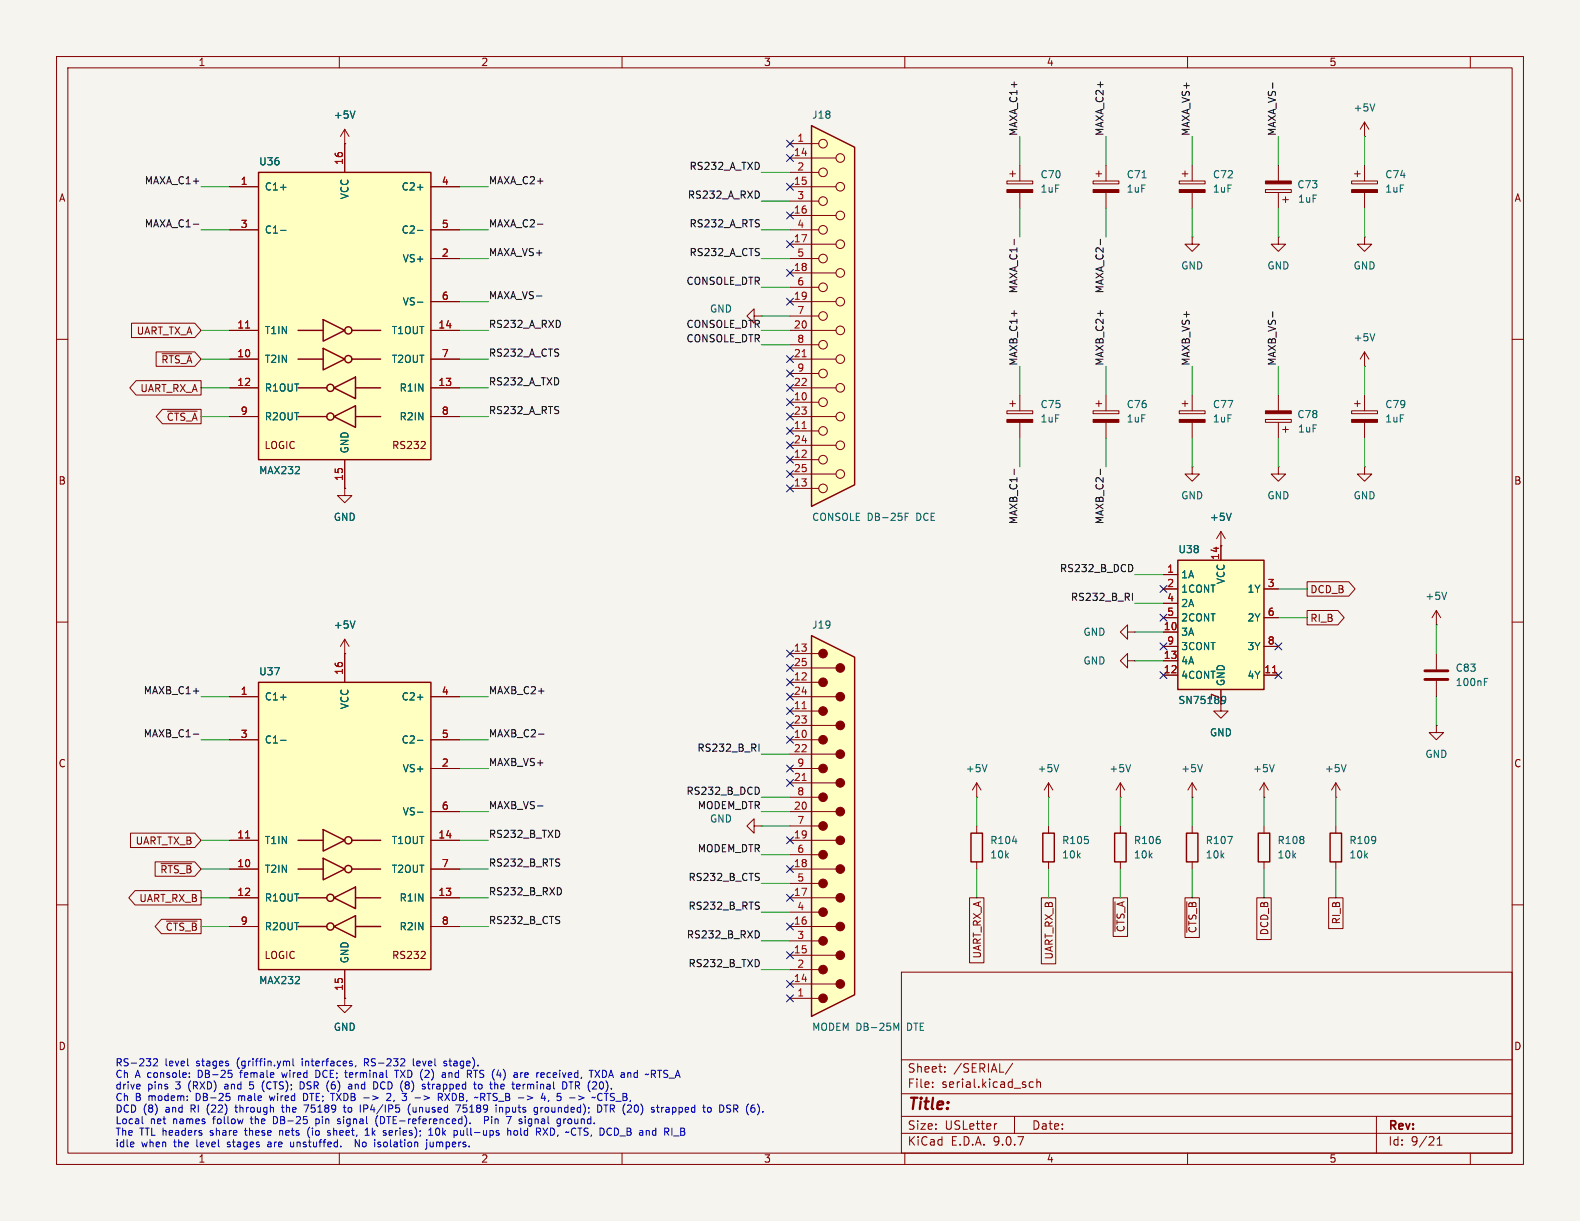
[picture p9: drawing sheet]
<svg xmlns="http://www.w3.org/2000/svg" width="279mm" height="216mm" viewBox="0 0 279 216" stroke-linecap="round" stroke-linejoin="round" font-family="sans-serif">
<path d="M0 0h279.4v215.9h-279.4z" fill="#f5f4ef" stroke="#f5f4ef" stroke-width=".18"/>
<g fill="none" stroke="#840000" stroke-width=".18">
<path d="M10 10h259.4v195.9h-259.4zM12 12h255.4v191.9h-255.4zM60 10v2M110 10v2M160 10v2M210 10v2M260 10v2M61 25.4h.1M61 22.9l-.8 1.2M61 22.9l.7 1.2M61 22.9v2.5M133.3 55.9v-1.3l-1.2 1.3 1.2 1.3v-1.3h1.3"/>
<path d="M134.6 55.9h.1M10 60h2M267.4 60h2M215.9 96.5h.1M215.9 94l-.8 1.3M215.9 94l.8 1.3M215.9 94v2.5M10 110h2M254 110.5h.1M254 108l-.8 1.2M254 108l.8 1.2M254 108v2.5"/>
<path d="M254 115.6v2.8M267.4 110h2M210.8 138.4v2.6M210.8 138.4l-.7 1.3M210.8 138.4l.8 1.3M215.9 124.5v1.2h1.3l-1.3 1.3-1.3-1.3h1.3M223.5 138.4l-.7 1.3M223.5 138.4l.8 1.3M223.5 138.4v2.6M236.2 138.4l-.7 1.3M236.2 138.4l.8 1.3M236.2 138.4v2.6"/>
<path d="M254 128.3v1.2h1.3l-1.3 1.3-1.3-1.3h1.3M254 128.3h.1M254 120.4v2.8M210.8 141h.1M210.8 146.1v1.2M210.8 152.4v1.3M223.5 141h.1M236.2 141h.1M10 160h2M159.4 171.9h108v32h-108zM267.4 160h2M159.4 197.4h108"/>
<path d="M159.4 193.4h108M159.4 187.4h108M164.9 192.1v.2M164.9 191.4v.1M167.1 189.4v.2M167.1 188.7v.1M176.3 198.7l-.3 .1M179.1 188l-1.3 1.9M179.4 197.4v3M182.7 191.4l-.4-.1-.3 .3v.4l.1 .2h.6M183.4 191.4l.2-.1 .3 .1 .1 .9M183.4 190.8v1.5"/>
<path d="M243.4 197.4v6.5M60 203.9v2M110 203.9v2M159.4 200.4h108M160 203.9v2M210 203.9v2M254.1 202.5h.9M254.1 201.4l.5-.4v1.5M260 203.9v2"/>
</g>
<path d="M62.8 19.6l-.4 1.3M217.7 90.7l-.4 1.3M255.8 104.7l-.4 1.3M262.5 120h.6M212.6 135.2l-.4 1.3M225.3 135.2l-.4 1.3M238 135.2l-.4 1.3M262.5 120.6h.4M217.1 147.9h.8l-.5 1.3" fill="none" stroke="#006464" stroke-width=".18"/>
<path d="M252 118.6h4M252 120.1h4" fill="none" stroke="#840000" stroke-width=".51"/>
<path d="M209.8 147.3h2v5.1h-2z" fill="none" stroke="#840000" stroke-width=".25"/>
<path d="M208.3 99.1h15.2v22.8h-15.2z" fill="#ffffc2"/>
<path d="M208.3 99.1h15.2v22.8h-15.2zM171.7 147.3h2v5.1h-2zM184.4 147.3h2v5.1h-2zM197.1 147.3h2v5.1h-2z" fill="none" stroke="#840000" stroke-width=".25"/>
<g fill="none" stroke="#840000" stroke-width=".18">
<path d="M208.5 32h4.6v.5h-4.6zM209 30.7h1.1M209.5 30.2v1M210.8 29.2v2.8M210.8 34v2.8M223.8 33.5h4.5v.5h-4.5zM226.1 29.2v2.8M226.1 34v2.8M226.8 35.3h1M227.3 34.8v1M239 32h4.6v.5h-4.6zM239.5 30.7h1"/>
<path d="M240 30.2v1M241.3 24.1h.1M241.3 21.6v2.5M241.3 29.2v2.8M241.3 34v2.8M241.3 21.6l-.8 1.3M241.3 21.6l.8 1.3M210.8 41.9v1.3h1.3l-1.3 1.3-1.3-1.3h1.3M210.8 41.9h.1M226.1 41.9v1.3h1.2l-1.2 1.3-1.3-1.3h1.3M226.1 41.9h.1M241.3 41.9v1.3h1.3l-1.3 1.3-1.3-1.3h1.3"/>
<path d="M241.3 41.9h.1M208.5 72.6h4.6v.6h-4.6zM209 71.4h1.1M209.5 70.9v1M210.8 69.9v2.7M210.8 74.7v2.8M223.8 74.2h4.5v.5h-4.5zM226.1 69.9v2.7M226.1 74.7v2.8M226.8 75.9h1M227.3 75.4v1.1M239 72.6h4.6v.6h-4.6z"/>
<path d="M239.5 71.4h1M240 70.9v1M241.3 64.8h.1M241.3 62.2v2.6M241.3 69.9v2.7M241.3 74.7v2.8M241.3 62.2l-.8 1.3M241.3 62.2l.8 1.3M210.8 82.6v1.2h1.3l-1.3 1.3-1.3-1.3h1.3M210.8 82.6h.1M215.9 96.5v2.6M226.1 82.6v1.2h1.2l-1.2 1.3-1.3-1.3h1.3"/>
<path d="M226.1 82.6h.1M241.3 82.6v1.2h1.3l-1.3 1.3-1.3-1.3h1.3M241.3 82.6h.1M205.7 101.6h2.6M205.7 104.1h2.6M205.7 106.7h2.6M205.7 109.2h2.6M205.7 111.8h2.6M205.7 114.3h2.6M205.7 116.8h2.6M205.7 119.4h2.6M223.5 104.1h2.6"/>
<path d="M223.5 109.2h2.6M223.5 114.3h2.6M223.5 119.4h2.6M172.7 138.4l-.7 1.3M172.7 138.4l.8 1.3M172.7 138.4v2.6M185.4 138.4l-.7 1.3M185.4 138.4l.8 1.3M185.4 138.4v2.6M198.1 138.4l-.7 1.3M198.1 138.4l.8 1.3M198.1 138.4v2.6"/>
<path d="M215.9 121.9v2.6M172.7 141h.1M172.7 146.1v1.2M172.7 152.4v1.3M185.4 141h.1M185.4 146.1v1.2M185.4 152.4v1.3M198.1 141h.1M198.1 146.1v1.2M198.1 152.4v1.3"/>
</g>
<path d="M225 119h.8" fill="none" stroke="#a90000" stroke-width=".18"/>
<path d="M243.1 18.4l-.4 1.2M243.1 59l-.4 1.3M174.5 135.2l-.4 1.3M187.2 135.2l-.4 1.3M199.9 135.2l-.4 1.3M216.3 123.1l.4 .2a.84 .84 0 0 1-.3 1.1h-.3M216.7 123.7l-.2 .2h-.2M179 148.7h.8" fill="none" stroke="#006464" stroke-width=".18"/>
<g fill="#840000" stroke="#840000" stroke-width=".18">
<path d="M208.5 33.5h4.6v.5h-4.6z"/>
<path d="M239 33.5h4.6v.5h-4.6z"/>
<path d="M223.8 32h4.5v.5h-4.5z"/>
<path d="M208.5 74.2h4.6v.5h-4.6z"/>
<path d="M239 74.2h4.6v.5h-4.6z"/>
<path d="M223.8 72.6h4.5v.6h-4.5z"/>
</g>
<path d="M143.5 112.4l7.6 3.8v59.7l-7.6 3.8z" fill="#ffffc2"/>
<g fill="none" stroke="#840000" stroke-width=".18">
<path d="M61 115.6h.1M61 113l-.8 1.3M61 113l.7 1.3M61 113v2.6M139.7 115.6h5.1M139.7 118.1h8.1M199.4 111.8v-1.3l-1.3 1.3 1.3 1.2v-1.2h1.3M199.4 116.8v-1.2l-1.3 1.2 1.3 1.3v-1.3h1.3M200.7 111.8h.1M200.7 116.8h.1M139.7 120.7h5.1M139.7 123.2h8.1"/>
<path d="M139.7 125.7h5.1M139.7 128.3h8.1M139.7 130.8h5.1M139.7 133.4h8.1M139.7 135.9h5.1M139.7 138.4h8.1M133.3 146.1v-1.3l-1.2 1.3 1.2 1.2v-1.2h1.3M134.6 146.1h.1M139.7 141h5.1M139.7 143.5h8.1M139.7 146.1h5.1M139.7 148.6h8.1"/>
<path d="M139.7 151.1h5.1M139.7 153.7h8.1M139.7 156.2h5.1M139.7 158.8h8.1M61 176.5v1.3h1.2l-1.2 1.3-1.3-1.3h1.3M61 176.5h.1M139.7 161.3h5.1M139.7 163.8h8.1M139.7 166.4h5.1M139.7 168.9h8.1M139.7 171.5h5.1M139.7 174h8.1"/>
<path d="M139.7 176.5h5.1"/>
</g>
<path d="M143.5 112.4l7.6 3.8v59.7l-7.6 3.8z" fill="none" stroke="#840000" stroke-width=".25"/>
<g fill="#840000" stroke="#840000" stroke-width=".18">
<circle cx="145.5" cy="115.6" r=".76"/>
<circle cx="145.5" cy="120.6" r=".76"/>
<circle cx="145.5" cy="125.7" r=".76"/>
<circle cx="145.5" cy="130.8" r=".76"/>
<circle cx="145.5" cy="135.9" r=".76"/>
<circle cx="145.5" cy="141" r=".76"/>
<circle cx="145.5" cy="146" r=".76"/>
<circle cx="145.5" cy="151.1" r=".76"/>
<circle cx="145.5" cy="156.2" r=".76"/>
<circle cx="145.5" cy="161.3" r=".76"/>
<circle cx="145.5" cy="166.4" r=".76"/>
<circle cx="145.5" cy="171.4" r=".76"/>
<circle cx="145.5" cy="176.5" r=".76"/>
<circle cx="148.6" cy="118.1" r=".76"/>
<circle cx="148.6" cy="123.2" r=".76"/>
<circle cx="148.6" cy="128.3" r=".76"/>
<circle cx="148.6" cy="133.3" r=".76"/>
<circle cx="148.6" cy="138.4" r=".76"/>
<circle cx="148.6" cy="143.5" r=".76"/>
<circle cx="148.6" cy="148.6" r=".76"/>
<circle cx="148.6" cy="153.7" r=".76"/>
<circle cx="148.6" cy="158.7" r=".76"/>
<circle cx="148.6" cy="163.8" r=".76"/>
<circle cx="148.6" cy="168.9" r=".76"/>
<circle cx="148.6" cy="174" r=".76"/>
</g>
<path d="M141.8 125.3h.8M141.8 138h.8" fill="none" stroke="#a90000" stroke-width=".18"/>
<path d="M62.8 109.8l-.4 1.3M158.1 180.9l.4 .9 .4-.9v1.3" fill="none" stroke="#006464" stroke-width=".18"/>
<path d="M45.7 120.7h30.5v50.8h-30.5z" fill="#ffffc2"/>
<g fill="none" stroke="#840000" stroke-width=".25">
<path d="M45.7 120.7h30.5v50.8h-30.5zM52.7 148.6h4.4M52.7 153.7h4.4M52.7 158.8h5.1M57.1 146.7l3.9 1.9-3.9 1.9zM57.1 151.8l3.9 1.9-3.9 1.9zM59.1 158.8l3.8-2v3.9zM62.2 148.6h5.1M62.2 153.7h5.1M62.9 158.8h4.4M222.5 147.3h2v5.1h-2zM235.2 147.3h2v5.1h-2z"/>
<path d="M52.7 163.8h5.1M59.1 163.8l3.8-1.9v3.8zM62.9 163.8h4.4"/>
<circle cx="58.4" cy="158.7" r=".63"/>
<circle cx="61.6" cy="148.6" r=".63"/>
<circle cx="61.6" cy="153.7" r=".63"/>
<circle cx="58.4" cy="163.8" r=".63"/>
</g>
<g fill="none" stroke="#840000" stroke-width=".18">
<path d="M178.1 32h4.5v.5h-4.5zM178.6 30.7h1M179.1 30.2v1M180.3 29.2v2.8M180.3 34v2.8M193.3 32h4.6v.5h-4.6zM193.8 30.7h1M194.3 30.2v1M195.6 29.2v2.8M195.6 34v2.8M178.1 72.6h4.5v.6h-4.5zM178.6 71.4h1"/>
<path d="M179.1 70.9v1M180.3 69.9v2.7M180.3 74.7v2.8M193.3 72.6h4.6v.6h-4.6zM193.8 71.4h1M194.3 70.9v1M195.6 69.9v2.7M195.6 74.7v2.8M61 115.6v5.1M40.6 123.2h5.1M40.6 130.8h5.1M76.2 123.2h5.1"/>
<path d="M76.2 130.8h5.1M76.2 135.9h5.1M40.6 148.6h5.1M40.6 153.7h5.1M40.6 158.8h5.1M76.2 148.6h5.1M76.2 153.7h5.1M76.2 158.8h5.1M76.2 143.5h5.1M223.5 146.1v1.2M223.5 152.4v1.3M236.2 146.1v1.2"/>
<path d="M236.2 152.4v1.3M40.6 163.8h5.1M61 171.5v5M74.4 169.5h.8M75.1 168.3v.5M76.2 163.8h5.1"/>
</g>
<path d="M202 31.4h.7M49.6 123.3h1M49.6 130.9h1M73.8 123.3h1M73.8 130.9h1M73.8 143.6h1" fill="none" stroke="#006464" stroke-width=".18"/>
<path d="M43.4 148.2h.7" fill="none" stroke="#a90000" stroke-width=".18"/>
<g fill="#840000" stroke="#840000" stroke-width=".18">
<path d="M193.3 33.5h4.6v.5h-4.6z"/>
<path d="M178.1 33.5h4.5v.5h-4.5z"/>
<path d="M193.3 74.2h4.6v.5h-4.6z"/>
<path d="M178.1 74.2h4.5v.5h-4.5z"/>
</g>
<path d="M143.5 22.2l7.6 3.8v59.7l-7.6 3.8z" fill="#ffffc2"/>
<path d="M143.5 22.2l7.6 3.8v59.7l-7.6 3.8z" fill="none" stroke="#840000" stroke-width=".25"/>
<g fill="none" stroke="#840000" stroke-width=".18">
<path d="M139.7 25.4h5.1M139.7 27.9h8.1M139.7 30.5h5.1M139.7 33h8.1M139.7 35.6h5.1M139.7 38.1h8.1M139.7 40.6h5.1M139.7 43.2h8.1M139.7 45.7h5.1M139.7 48.3h8.1M139.7 50.8h5.1M139.7 53.3h8.1"/>
<path d="M139.7 55.9h5.1M139.7 58.4h8.1M139.7 61h5.1M139.7 63.5h8.1M139.7 66h5.1M139.7 68.6h8.1M139.7 71.1h5.1M139.7 73.7h8.1M139.7 76.2h5.1M139.7 78.7h8.1M61 86.4v1.2h1.2l-1.2 1.3-1.3-1.3h1.3M61 86.4h.1"/>
<path d="M139.7 81.3h5.1M139.7 83.8h8.1M139.7 86.4h5.1"/>
<circle cx="145.5" cy="30.5" r=".76"/>
<circle cx="145.5" cy="25.4" r=".76"/>
<circle cx="145.5" cy="35.6" r=".76"/>
<circle cx="148.6" cy="27.9" r=".76"/>
<circle cx="148.6" cy="33" r=".76"/>
<circle cx="148.6" cy="38.1" r=".76"/>
<circle cx="145.5" cy="45.7" r=".76"/>
<circle cx="145.5" cy="50.8" r=".76"/>
<circle cx="145.5" cy="55.9" r=".76"/>
<circle cx="145.5" cy="40.6" r=".76"/>
<circle cx="148.6" cy="48.3" r=".76"/>
<circle cx="148.6" cy="53.3" r=".76"/>
<circle cx="148.6" cy="58.4" r=".76"/>
<circle cx="148.6" cy="43.2" r=".76"/>
<circle cx="145.5" cy="71.1" r=".76"/>
<circle cx="145.5" cy="76.2" r=".76"/>
<circle cx="145.5" cy="61" r=".76"/>
<circle cx="145.5" cy="66" r=".76"/>
<circle cx="148.6" cy="73.7" r=".76"/>
<circle cx="148.6" cy="78.7" r=".76"/>
<circle cx="148.6" cy="63.5" r=".76"/>
<circle cx="148.6" cy="68.6" r=".76"/>
<circle cx="145.5" cy="86.4" r=".76"/>
<circle cx="145.5" cy="81.3" r=".76"/>
<circle cx="148.6" cy="83.8" r=".76"/>
</g>
<path d="M141.8 63.1h.8M141.8 75.8h.8" fill="none" stroke="#a90000" stroke-width=".18"/>
<path d="M160.1 91.4h.4M160.7 90.7h-.6v1.3" fill="none" stroke="#006464" stroke-width=".18"/>
<path d="M45.7 30.5h30.5v50.8h-30.5z" fill="#ffffc2"/>
<g fill="none" stroke="#840000" stroke-width=".25">
<path d="M45.7 30.5h30.5v50.8h-30.5zM52.7 58.4h4.4M57.1 56.5l3.9 1.9-3.9 1.9zM62.2 58.4h5.1M52.7 63.5h4.4M52.7 68.6h5.1M52.7 73.7h5.1M57.1 61.6l3.9 1.9-3.9 1.9zM59.1 68.6l3.8-1.9v3.8zM59.1 73.7l3.8-1.9v3.8zM62.2 63.5h5.1M62.9 68.6h4.4"/>
<path d="M62.9 73.7h4.4"/>
<circle cx="61.6" cy="58.4" r=".63"/>
<circle cx="58.4" cy="68.6" r=".63"/>
<circle cx="58.4" cy="73.7" r=".63"/>
<circle cx="61.6" cy="63.5" r=".63"/>
</g>
<g fill="none" stroke="#840000" stroke-width=".18">
<path d="M40.6 33h5.1M61 25.4h.1M61 25.4v5.1M76.2 33h5.1M23.3 57.1h11.1l1.2 1.3-1.2 1.3h-11.1zM40.6 40.6h5.1M40.6 58.4h5.1M76.2 40.6h5.1M76.2 58.4h5.1M76.2 45.7h5.1M76.2 53.3h5.1M24.1 67.3h11.5v2.6h-11.5l-1.1-1.3z"/>
<path d="M27.6 62.2h6.8l1.2 1.3-1.2 1.3h-6.8zM28.7 62.5h5.2M28.7 72.4h6.9v2.5h-6.9l-1.1-1.2zM29.6 72.7h5.3M40.6 63.5h5.1M40.6 68.6h5.1M40.6 73.7h5.1M74.4 79.3h.8M75.1 78.2v.4M76.2 63.5h5.1M76.2 68.6h5.1M76.2 73.7h5.1"/>
<path d="M61 86.4h.1M61 81.3v5.1M215.9 96.5h.1M215.9 96.5v2.6M61 115.6h.1M61 115.6v5.1M205.7 101.6h2.6M205.7 104.1h2.6M205.7 106.7h2.6M205.7 109.2h2.6M205.7 111.8h2.6M205.7 114.3h2.6"/>
<path d="M205.7 116.8h2.6M205.7 119.4h2.6M223.5 104.1h2.6M223.5 109.2h2.6M223.5 114.3h2.6M223.5 119.4h2.6M231.1 107.9h5.5l1.1 1.3-1.1 1.3h-5.5zM231.1 102.9h7.4l1.1 1.2-1.1 1.3h-7.4zM40.6 123.2h5.1M40.6 130.8h5.1M76.2 123.2h5.1M76.2 130.8h5.1"/>
<path d="M76.2 135.9h5.1M215.9 121.9v2.6M23.1 147.3h11.3l1.2 1.3-1.2 1.3h-11.3zM23.9 157.5h11.7v2.5h-11.7l-1.1-1.2zM27.4 152.4h7l1.2 1.3-1.2 1.2h-7zM28.5 152.7h5.4M40.6 148.6h5.1M40.6 153.7h5.1M40.6 158.8h5.1M76.2 148.6h5.1M76.2 153.7h5.1M76.2 158.8h5.1"/>
<path d="M76.2 143.5h5.1M171.4 158.8h2.6v11.4h-2.6zM184.1 158.8h2.6v11.6h-2.6zM196.8 158.8h2.6v6.8h-2.6zM197.2 159.5v5.2M209.5 158.8h2.6v7h-2.6zM209.9 159.5v5.4M222.2 158.8h2.6v7.3h-2.6zM234.9 158.8h2.6v5.4h-2.6zM28.5 162.6h7.1v2.5h-7.1l-1.1-1.3zM29.4 162.9h5.5M40.6 163.8h5.1"/>
<path d="M61 176.5h.1M61 171.5v5M76.2 163.8h5.1"/>
</g>
<g fill="none" stroke="#006464" stroke-width=".18">
<path d="M62.8 19.6l-.4 1.3M49.6 33.1h1M73.8 33.1h1M49.6 40.7h1M73.8 40.7h1M73.8 53.4h1M217.7 90.7l-.4 1.3M62.8 109.8l-.4 1.3M49.6 123.3h1M49.6 130.9h1M73.8 123.3h1M73.8 130.9h1"/>
<path d="M216.3 123.1l.4 .2a.84 .84 0 0 1-.3 1.1h-.3M216.7 123.7l-.2 .2h-.2M73.8 143.6h1"/>
</g>
<path d="M43.4 58h.7M225 119h.8M43.4 148.2h.7" fill="none" stroke="#a90000" stroke-width=".18"/>
<g fill="none" stroke="#0f0f0f" stroke-width=".18">
<path d="M34.2 39.6h1M95 39.6h1M179.3 42.3v1M194.6 42.3v1M225.1 55.1v1M179.3 83v.9M194.6 83v.9M200.2 100l.1 .4-.1 .5M200.3 104.9v1.3M34.2 129.8h1M95.2 129.8h1M134.2 139.4l.1 .3-.1 .6"/>
<path d="M134.2 131.6v1.2M95 142.5h1M99.2 157.1l.1 .4-.1 .6M134.2 164.8l.1 .3-.1 .6"/>
</g>
<g fill="none" stroke="#009600" stroke-width=".18">
<path d="M35.6 33h5M81.3 33h5.1M134.6 30.5h5.1M134.6 35.6h5.1M180.3 24.1v5.1M180.3 36.8v5.1M195.6 24.1v5.1M195.6 36.8v5.1M210.8 24.1v5.1M210.8 36.8v5.1M226.1 24.1v5.1M226.1 36.8v5.1"/>
<path d="M241.3 24.1v5.1M241.3 36.8v5.1M35.6 40.6h5M35.6 58.4h5M81.3 40.6h5.1M81.3 58.4h5.1M81.3 53.3h5.1M81.3 45.7h5.1M134.6 40.6h5.1M134.6 58.4h5.1M134.6 55.9h5.1M134.6 50.8h5.1"/>
<path d="M134.6 45.7h5.1M35.6 73.7h5M35.6 68.6h5M35.6 63.5h5M81.3 73.7h5.1M81.3 68.6h5.1M81.3 63.5h5.1M134.6 61h5.1M180.3 64.8v5.1M180.3 77.5v5.1M195.6 64.8v5.1M195.6 77.5v5.1"/>
<path d="M210.8 64.8v5.1M210.8 77.5v5.1M226.1 64.8v5.1M226.1 77.5v5.1M241.3 64.8v5.1M241.3 77.5v5.1M200.7 101.6h5M200.7 116.8h5M200.7 111.8h5M200.7 106.7h5M226.1 109.2h5M226.1 104.1h5"/>
<path d="M254 110.5v5.1M35.6 123.2h5M35.6 130.8h5M81.3 135.9h5.1M81.3 123.2h5.1M81.3 130.8h5.1M134.6 133.4h5.1M254 123.2v5.1M35.6 148.6h5M35.6 153.7h5M35.6 158.8h5M81.3 143.5h5.1"/>
<path d="M81.3 148.6h5.1M81.3 153.7h5.1M81.3 158.8h5.1M134.6 146.1h5.1M134.6 143.5h5.1M134.6 141h5.1M134.6 156.2h5.1M134.6 151.1h5.1M172.7 141v5.1M172.7 153.7v5.1M185.4 141v5.1M185.4 153.7v5.1"/>
<path d="M198.1 141v5.1M198.1 153.7v5.1M210.8 141v5.1M210.8 153.7v5.1M223.5 141v5.1M223.5 153.7v5.1M236.2 141v5.1M236.2 153.7v5.1M35.6 163.8h5M81.3 163.8h5.1M134.6 166.4h5.1M134.6 171.5h5.1"/>
<path d="M134.6 161.3h5.1"/>
</g>
<g fill="none" stroke="#000084" stroke-width=".18">
<path d="M139.1 24.8l1.2 1.2M139.1 27.3l1.2 1.2M139.1 32.4l1.2 1.2M139.1 37.5l1.2 1.2M140.3 24.8l-1.2 1.2M140.3 27.3l-1.2 1.2M140.3 32.4l-1.2 1.2M140.3 37.5l-1.2 1.2M139.1 42.6l1.2 1.2M139.1 47.7l1.2 1.2M139.1 52.7l1.2 1.2M140.3 42.6l-1.2 1.2"/>
<path d="M140.3 47.7l-1.2 1.2M140.3 52.7l-1.2 1.2M139.1 75.6l1.2 1.2M139.1 78.1l1.2 1.2M139.1 68l1.2 1.2M139.1 73.1l1.2 1.2M139.1 65.4l1.2 1.2M139.1 62.9l1.2 1.2M139.1 70.5l1.2 1.2M140.3 75.6l-1.2 1.2M140.3 78.1l-1.2 1.2M140.3 68l-1.2 1.2"/>
<path d="M140.3 73.1l-1.2 1.2M140.3 65.4l-1.2 1.2M140.3 62.9l-1.2 1.2M140.3 70.5l-1.2 1.2M139.1 83.2l1.2 1.2M139.1 80.7l1.2 1.2M139.1 85.8l1.2 1.2M140.3 83.2l-1.2 1.2M140.3 80.7l-1.2 1.2M140.3 85.8l-1.2 1.2M139.1 117.5l1.2 1.2M139.1 115l1.2 1.2"/>
<path d="M140.3 117.5l-1.2 1.2M140.3 115l-1.2 1.2M205.1 113.7l1.2 1.2M205.1 103.5l1.2 1.2M205.1 118.8l1.2 1.2M205.1 108.6l1.2 1.2M206.3 113.7l-1.2 1.2M206.3 103.5l-1.2 1.2M206.3 118.8l-1.2 1.2M206.3 108.6l-1.2 1.2M225.5 113.7l1.2 1.2M225.5 118.8l1.2 1.2"/>
<path d="M226.7 113.7l-1.2 1.2M226.7 118.8l-1.2 1.2M139.1 135.3l1.2 1.2M139.1 137.8l1.2 1.2M139.1 127.7l1.2 1.2M139.1 125.1l1.2 1.2M139.1 122.6l1.2 1.2M139.1 130.2l1.2 1.2M139.1 120l1.2 1.3M140.3 135.3l-1.2 1.2M140.3 137.8l-1.2 1.2M140.3 127.7l-1.2 1.2"/>
<path d="M140.3 125.1l-1.2 1.2M140.3 122.6l-1.2 1.2M140.3 130.2l-1.2 1.2M140.3 120l-1.2 1.3M139.1 153.1l1.2 1.2M139.1 148l1.2 1.2M139.1 158.1l1.2 1.3M140.3 153.1l-1.2 1.2M140.3 148l-1.2 1.2M140.3 158.1l-1.2 1.3M139.1 175.9l1.2 1.2M139.1 173.4l1.2 1.2"/>
<path d="M139.1 168.3l1.2 1.2M139.1 163.2l1.2 1.2M140.3 175.9l-1.2 1.2M140.3 173.4l-1.2 1.2M140.3 168.3l-1.2 1.2M140.3 163.2l-1.2 1.2"/>
</g>
<g fill="none" stroke="#0000c2" stroke-width=".18">
<path d="M24.6 191.7l.2 .3-.6 .1M24.7 192.5l-.1 .1M25.1 197.4v1.1l.2 .2M27.1 187.3l.5-.1 .3 .4-.8 .9h.8M33.2 188.4l.2 .1M33.5 190.4v.1M33.5 189.7v.2M40.4 189.2h.6M40.4 193.8l.3 .3v.3l-.3 .2M40.8 189.7l.2 .3v.3l-.2 .2M41.5 195.8h.5M41.7 195.4l.1 1.2"/>
<path d="M44.1 192.4l.2 .2M44.2 191.3l-.1 .6 .2-.1M46.7 191.2a1.49 1.49 0 0 0 0 1.8M47.6 193.8l.3 .8M48.4 197.4v1.3h.3M49.4 199.9v.8M49.6 199.9l-.2 .1M49.8 195.8h.4M49.8 189.7l.3 .8M49.9 195.4v1.1l.3 .2M50.7 187.7h.4l.1 .8M51.8 187.2v1.1l.2 .2"/>
<path d="M53.1 191.3v1.3l.6-.2M53.4 191.3l.3 .2M53.7 193.3v1.3l.5-.1M53.7 195.4h.9l-.6 1.3M54.8 199.3a1.47 1.47 0 0 0-.1 1.9M55.9 197.9v1.2M55.9 198.6l.3 .1M55.9 189.2v1.3h.4M56.2 197.9h-.3M58.4 200l-.3-.1-.2 .2 .6 .4M60.2 197.9h-.4l-.1 .2 .5 .4M60.2 198.5l-.2 .2-.3-.1"/>
<path d="M60.7 195.8h.5M60.9 195.4v1.1l.3 .2M60.9 189.7h.5M61.3 190.5h.1M61.7 192.5h.5M61.7 191.8h.4l.1 .8M62.2 192l-.5 .1M62.9 188.4l-.1 .3M64.3 195.4v1.3M64.3 196h.5M64.4 187.9h.5M64.9 187.2h-.5v1.3"/>
<path d="M64.9 199.5v1.2M66.4 191.3a.68 .68 0 0 1 .4 .6 .68 .68 0 0 1-.4 .7M66.7 197.3a1.49 1.49 0 0 0 0 1.8M69.1 193.7l-.8 .9h.8M70.1 189.2v1.3M71.8 193.9l.1 .2-.1 .4M71.9 193.3l-.4 .5M72.5 195.3a1.49 1.49 0 0 0 0 1.8M73 195.8v.7l.4 .2M73.1 187.2v1.1l.2 .2M75.6 191.7h.5M75.8 191.3v1.1l.3 .2"/>
<path d="M76.2 199.5v1.2M77.1 199.7v.8M77.5 193.3v1.3M77.8 194l.4 .6M78.2 193.6l-.1 .3-.6 .1M78.4 189.7h.2l.2 .2v.6M78.7 193.3l.8 1.3M78.8 190.5h-.4M78.8 190h-.4M79 187.7l-.3-.1-.2 .3 .5 .3M79 188.3l-.2 .2-.3-.1M79.5 193.3l-.8 1.3"/>
<path d="M81.4 195.4l-.5 1.3M81.4 199.9v.7l.2 .1M81.9 196.5l.1 .2M81.9 195.4v.6l.1-.1M82.3 197.5l.2 .6-.2 .8M83 189.9l.4 .6M83.1 198.6v.1M83.4 189.5l-.1 .3M83.7 191.7h.5M84.1 192.6h.1M84.7 191.8l.3-.1 .2 .3v.3l-.2 .3-.3-.1-.1-.2zM85 193.3h.5l.2 .3-.1 .3-.6 .1"/>
<path d="M85.3 194l.4 .6M85.7 197.4v1.3M86.2 197.4l.2 .3-.1 .3-.6 .1M88.3 195.9l.2-.1 .3 .1 .1 .8M88.3 195.8v.9M88.6 191.8v.7M89.2 192l-.6 .1M89.8 199.5v1.2M90.4 197.4l-.6 1.3M91.4 200l-.3-.1-.2 .2v.5l.2 .1h.3M92.1 189.7v.8M92.4 189.7l-.3 .2"/>
<path d="M92.5 191.7v.9M92.7 191.7l-.2 .3M94.9 195.8l.1 .1M95 195.8v1.2M95 196.6l-.1 .1M95.7 195.8v.9M95.7 194.2h.8M96 195.8l-.3 .2M96 199.5l.9 1.2M96.3 193.8v.8M96.9 199.5l-.9 1.2M97 189.7l-.3 .2v.4l.3 .2"/>
<path d="M97 194.5l-.1 .3M99 197.9h.1M99.1 197.9v1l-.1 .2M99.1 198.6l-.1 .1M99.7 197.9v.8M100.1 197.9l-.4 .2M100.1 191.5l.1 .3-.1 .6M100.7 194.1h1M101 191.3v1.3M101.8 191.3v1.3M101.8 192h.4M102.3 193.8l1 .3-1 .4"/>
<path d="M105.2 189.2l.9 1.3M105.7 195.4a.64 .64 0 0 1 .7 .6 .64 .64 0 0 1-.7 .7M106.1 189.2l-.9 1.3M106.5 194.5l-.3 .1-.3-.1M106.8 195.4h.7M107.1 195.4v1.3M107.2 193.3v1.3M116.1 195.8h.5M116.3 189.2h.7M116.3 196.6l.3 .1M116.6 189.2v1.3M117 195.8v.9"/>
<path d="M117.4 195.8l-.4 .2M125.3 195.8l.3 .1 .2 .1-.1 .5-.4 .2M129.8 196h.4M130.2 195.4h-.4v1.3M23.5 201.9l.2 .3-.6 .2M23.6 202.7l-.1 .1M47.5 202.3l-.2 .2 .2 .3M47.5 201.9l-.1 .1M51.4 201.9v.7l.3 .2M58.5 200.6l-.2 .1h-.4M63.5 201.5v1.3l-.7-1.3v1.3M64.6 200.7h.7"/>
<path d="M66.8 202.7h.5M66.8 202.2l.5 .2M67.3 202l-.3-.1-.2 .2M75.5 201.9v1.1l-.3 .2M75.8 200.7h.7M76.1 201.9v.8h.4M89.8 200l.2-.1 .3 .1v.7M101.8 200.6v.1M119.1 200.9h1"/>
</g>
<text font-size="2.8" fill="#840000" x="160.4" y="196.8">Title:</text>
<g font-size="2.1" fill="#840000">
<text x="160.4" y="189.9">Sheet:</text>
<text x="168.6" y="189.9">/SERIAL/</text>
<text x="160.4" y="192.6">File:</text>
<text x="166.5" y="192.6">serial.kicad_sch</text>
<text x="160.4" y="202.8">KiCad</text>
<text x="160.4" y="200">Size:</text>
<text x="167.1" y="200">USLetter</text>
<text x="168.1" y="202.8">E.D.A.</text>
<text x="175.7" y="202.8">9.0.7</text>
<text x="182.4" y="200">Date:</text>
<text x="245.4" y="200.2">Rev:</text>
<text x="245.4" y="202.8">Id:</text>
<text x="249.5" y="202.8">9/21</text>
</g>
<g font-size="1.8" fill="#840000">
<text x="35" y="11.9">1</text>
<text x="85" y="11.9">2</text>
<text x="135" y="11.9">3</text>
<text x="185" y="11.9">4</text>
<text x="235" y="11.9">5</text>
<text x="10.3" y="35.9">A</text>
<text x="267.7" y="35.9">A</text>
<text x="24.1" y="59.4">UART_TX_A</text>
<text x="28.4" y="64.5">~{RTS_A}</text>
<text x="24.7" y="69.5">UART_RX_A</text>
<text x="29.4" y="74.6">~{CTS_A}</text>
<text x="46.7" y="79.6">LOGIC</text>
<text x="69.2" y="79.6">RS232</text>
<text x="10.3" y="85.9">B</text>
<text x="267.7" y="85.9">B</text>
<text x="231.6" y="105.1">DCD_B</text>
<text x="231.6" y="110.2">RI_B</text>
<text x="208.3" y="124.7">SN75189</text>
<text x="10.3" y="135.9">C</text>
<text x="267.7" y="135.9">C</text>
<text x="23.9" y="149.5">UART_TX_B</text>
<text x="28.2" y="154.6">~{RTS_B}</text>
<text x="24.5" y="159.7">UART_RX_B</text>
<text x="29.2" y="164.8">~{CTS_B}</text>
<text x="199.1" y="164.9" transform="rotate(-90 199.1 164.9)">~{CTS_A}</text>
<text x="211.8" y="165.1" transform="rotate(-90 211.8 165.1)">~{CTS_B}</text>
<text x="224.5" y="165.5" transform="rotate(-90 224.5 165.5)">DCD_B</text>
<text x="237.2" y="163.5" transform="rotate(-90 237.2 163.5)">RI_B</text>
<text x="46.7" y="169.8">LOGIC</text>
<text x="69.2" y="169.8">RS232</text>
<text x="173.7" y="169.6" transform="rotate(-90 173.7 169.6)">UART_RX_A</text>
<text x="186.4" y="169.8" transform="rotate(-90 186.4 169.8)">UART_RX_B</text>
<text x="10.3" y="185.9">D</text>
<text x="267.7" y="185.9">D</text>
<text x="35" y="205.8">1</text>
<text x="85" y="205.8">2</text>
<text x="135" y="205.8">3</text>
<text x="185" y="205.8">4</text>
<text x="235" y="205.8">5</text>
</g>
<g font-size="1.8" fill="#006464">
<text x="58.9" y="21.2">+5V</text>
<text x="143.5" y="21.2">J18</text>
<text x="239.3" y="19.9">+5V</text>
<text x="45.7" y="29.4">U36</text>
<text x="46.7" y="33.9">C1+</text>
<text x="61.8" y="35.3" transform="rotate(-90 61.8 35.3)">VCC</text>
<text x="70.9" y="33.9">C2+</text>
<text x="183.9" y="34.3">1uF</text>
<text x="183.9" y="31.7">C70</text>
<text x="199.1" y="34.3">1uF</text>
<text x="199.1" y="31.7">C71</text>
<text x="214.4" y="34.3">1uF</text>
<text x="214.4" y="31.7">C72</text>
<text x="229.3" y="33.5">C73</text>
<text x="244.9" y="34.3">1uF</text>
<text x="244.9" y="31.7">C74</text>
<text x="46.7" y="41.5">C1-</text>
<text x="70.9" y="41.5">C2-</text>
<text x="229.4" y="36">1uF</text>
<text x="71.1" y="46.6">VS+</text>
<text x="208.8" y="47.9">GND</text>
<text x="224" y="47.9">GND</text>
<text x="239.3" y="47.9">GND</text>
<text x="46.7" y="59.3">T1IN</text>
<text x="69.2" y="59.3">T1OUT</text>
<text x="71.1" y="54.2">VS-</text>
<text x="125.5" y="55.5">GND</text>
<text x="46.7" y="64.4">T2IN</text>
<text x="69.2" y="64.4">T2OUT</text>
<text x="239.3" y="60.6">+5V</text>
<text x="46.7" y="69.4">R1OUT</text>
<text x="70.6" y="69.4">R1IN</text>
<text x="46.7" y="74.5">R2OUT</text>
<text x="70.6" y="74.5">R2IN</text>
<text x="183.9" y="74.9">1uF</text>
<text x="183.9" y="72.4">C75</text>
<text x="199.1" y="74.9">1uF</text>
<text x="199.1" y="72.4">C76</text>
<text x="214.4" y="74.9">1uF</text>
<text x="214.4" y="72.4">C77</text>
<text x="229.3" y="74.1">C78</text>
<text x="229.4" y="76.7">1uF</text>
<text x="244.9" y="74.9">1uF</text>
<text x="244.9" y="72.4">C79</text>
<text x="61.8" y="80.3" transform="rotate(-90 61.8 80.3)">GND</text>
<text x="45.7" y="84">MAX232</text>
<text x="208.8" y="88.5">GND</text>
<text x="224" y="88.5">GND</text>
<text x="239.3" y="88.5">GND</text>
<text x="58.9" y="92.3">GND</text>
<text x="143.5" y="92.3">CONSOLE DB-25F</text>
<text x="162.1" y="92.3">DCE</text>
<text x="213.9" y="92.3">+5V</text>
<text x="208.3" y="98">U38</text>
<text x="208.8" y="102.5">1A</text>
<text x="208.8" y="105">1CONT</text>
<text x="208.8" y="107.5">2A</text>
<text x="216.8" y="103.4" transform="rotate(-90 216.8 103.4)">VCC</text>
<text x="220.5" y="105">1Y</text>
<text x="252" y="106.3">+5V</text>
<text x="58.9" y="111.4">+5V</text>
<text x="143.5" y="111.4">J19</text>
<text x="191.5" y="112.6">GND</text>
<text x="208.8" y="110.1">2CONT</text>
<text x="208.8" y="112.6">3A</text>
<text x="220.5" y="110.1">2Y</text>
<text x="45.7" y="119.6">U37</text>
<text x="191.5" y="117.7">GND</text>
<text x="208.8" y="115.2">3CONT</text>
<text x="208.8" y="117.7">4A</text>
<text x="220.5" y="115.2">3Y</text>
<text x="257.3" y="119">C83</text>
<text x="46.7" y="124.1">C1+</text>
<text x="61.8" y="125.5" transform="rotate(-90 61.8 125.5)">VCC</text>
<text x="70.9" y="124.1">C2+</text>
<text x="208.8" y="120.2">4CONT</text>
<text x="216.8" y="121.4" transform="rotate(-90 216.8 121.4)">GND</text>
<text x="220.5" y="120.2">4Y</text>
<text x="257.3" y="121.5">100nF</text>
<text x="46.7" y="131.7">C1-</text>
<text x="70.9" y="131.7">C2-</text>
<text x="213.9" y="130.4">GND</text>
<text x="71.1" y="136.8">VS+</text>
<text x="170.7" y="136.8">+5V</text>
<text x="183.4" y="136.8">+5V</text>
<text x="196.1" y="136.8">+5V</text>
<text x="208.8" y="136.8">+5V</text>
<text x="221.5" y="136.8">+5V</text>
<text x="234.2" y="136.8">+5V</text>
<text x="252" y="134.2">GND</text>
<text x="46.7" y="149.5">T1IN</text>
<text x="69.2" y="149.5">T1OUT</text>
<text x="71.1" y="144.4">VS-</text>
<text x="125.5" y="145.6">GND</text>
<text x="175" y="149.5">R104</text>
<text x="187.7" y="149.5">R105</text>
<text x="200.4" y="149.5">R106</text>
<text x="213.1" y="149.5">R107</text>
<text x="225.8" y="149.5">R108</text>
<text x="238.5" y="149.5">R109</text>
<text x="46.7" y="154.5">T2IN</text>
<text x="69.2" y="154.5">T2OUT</text>
<text x="175" y="152">10k</text>
<text x="187.7" y="152">10k</text>
<text x="200.4" y="152">10k</text>
<text x="213.1" y="152">10k</text>
<text x="225.8" y="152">10k</text>
<text x="238.5" y="152">10k</text>
<text x="46.7" y="159.6">R1OUT</text>
<text x="70.6" y="159.6">R1IN</text>
<text x="46.7" y="164.7">R2OUT</text>
<text x="70.6" y="164.7">R2IN</text>
<text x="61.8" y="170.4" transform="rotate(-90 61.8 170.4)">GND</text>
<text x="45.7" y="174.2">MAX232</text>
<text x="58.9" y="182.5">GND</text>
<text x="143.5" y="182.5">MODEM DB-25M</text>
<text x="160.5" y="182.5">DTE</text>
</g>
<g font-size="1.8" fill="#a90000">
<text x="60.7" y="29.3" transform="rotate(-90 60.7 29.3)">16</text>
<text x="140.3" y="27.7">14</text>
<text x="140.9" y="25.1">1</text>
<text x="42.5" y="32.8">1</text>
<text x="78" y="32.8">4</text>
<text x="140.3" y="32.8">15</text>
<text x="140.9" y="30.2">2</text>
<text x="140.9" y="35.3">3</text>
<text x="42.5" y="40.4">3</text>
<text x="78" y="40.4">5</text>
<text x="140.3" y="37.8">16</text>
<text x="140.9" y="40.4">4</text>
<text x="78" y="45.5">2</text>
<text x="140.3" y="42.9">17</text>
<text x="140.9" y="45.5">5</text>
<text x="78" y="53.1">6</text>
<text x="140.3" y="48">18</text>
<text x="140.3" y="53.1">19</text>
<text x="140.9" y="50.5">6</text>
<text x="41.9" y="58.2">11</text>
<text x="77.4" y="58.2">14</text>
<text x="140.3" y="58.2">20</text>
<text x="140.9" y="55.6">7</text>
<text x="41.9" y="63.2">10</text>
<text x="78" y="63.2">7</text>
<text x="140.3" y="63.2">21</text>
<text x="140.9" y="60.7">8</text>
<text x="140.9" y="65.8">9</text>
<text x="41.9" y="68.3">12</text>
<text x="77.4" y="68.3">13</text>
<text x="140.3" y="68.3">22</text>
<text x="140.3" y="70.9">10</text>
<text x="42.5" y="73.4">9</text>
<text x="78" y="73.4">8</text>
<text x="140.3" y="73.4">23</text>
<text x="140.3" y="75.9">11</text>
<text x="140.3" y="78.5">24</text>
<text x="140.3" y="81">12</text>
<text x="140.3" y="83.6">25</text>
<text x="60.7" y="85.1" transform="rotate(-90 60.7 85.1)">15</text>
<text x="140.3" y="86.1">13</text>
<text x="206.3" y="101.3">1</text>
<text x="215.6" y="99.1" transform="rotate(-90 215.6 99.1)">14</text>
<text x="206.3" y="103.9">2</text>
<text x="206.3" y="106.4">4</text>
<text x="224.1" y="103.9">3</text>
<text x="205.7" y="111.5">10</text>
<text x="206.3" y="109">5</text>
<text x="224.1" y="109">6</text>
<text x="60.7" y="119.4" transform="rotate(-90 60.7 119.4)">16</text>
<text x="140.3" y="115.3">13</text>
<text x="140.3" y="117.9">25</text>
<text x="205.7" y="116.6">13</text>
<text x="205.7" y="119.1">12</text>
<text x="206.3" y="114">9</text>
<text x="223.5" y="119.1">11</text>
<text x="224.1" y="114">8</text>
<text x="42.5" y="122.9">1</text>
<text x="78" y="122.9">4</text>
<text x="140.3" y="120.4">12</text>
<text x="140.3" y="122.9">24</text>
<text x="140.3" y="125.5">11</text>
<text x="215.6" y="123.9" transform="rotate(-90 215.6 123.9)">7</text>
<text x="42.5" y="130.6">3</text>
<text x="78" y="130.6">5</text>
<text x="140.3" y="128">23</text>
<text x="140.3" y="130.6">10</text>
<text x="78" y="135.6">2</text>
<text x="140.3" y="133.1">22</text>
<text x="140.9" y="135.6">9</text>
<text x="78" y="143.3">6</text>
<text x="140.3" y="138.2">21</text>
<text x="140.3" y="143.3">20</text>
<text x="140.9" y="140.7">8</text>
<text x="41.9" y="148.3">11</text>
<text x="77.4" y="148.3">14</text>
<text x="140.3" y="148.3">19</text>
<text x="140.9" y="145.8">7</text>
<text x="41.9" y="153.4">10</text>
<text x="78" y="153.4">7</text>
<text x="140.3" y="153.4">18</text>
<text x="140.9" y="150.9">6</text>
<text x="140.9" y="156">5</text>
<text x="41.9" y="158.5">12</text>
<text x="77.4" y="158.5">13</text>
<text x="140.3" y="158.5">17</text>
<text x="140.9" y="161">4</text>
<text x="42.5" y="163.6">9</text>
<text x="78" y="163.6">8</text>
<text x="140.3" y="163.6">16</text>
<text x="140.9" y="166.1">3</text>
<text x="140.3" y="168.7">15</text>
<text x="140.3" y="173.7">14</text>
<text x="140.9" y="171.2">2</text>
<text x="60.7" y="175.3" transform="rotate(-90 60.7 175.3)">15</text>
<text x="140.9" y="176.3">1</text>
</g>
<g font-size="1.8" fill="#0f0f0f">
<text x="180" y="24.1" transform="rotate(-90 180 24.1)">MAXA_C1+</text>
<text x="195.2" y="24.1" transform="rotate(-90 195.2 24.1)">MAXA_C2+</text>
<text x="210.5" y="24.1" transform="rotate(-90 210.5 24.1)">MAXA_VS+</text>
<text x="225.7" y="24.1" transform="rotate(-90 225.7 24.1)">MAXA_VS-</text>
<text x="25.5" y="32.7">MAXA_C1+</text>
<text x="86.4" y="32.7">MAXA_C2+</text>
<text x="121.5" y="35.2">RS232_A_RXD</text>
<text x="121.8" y="30.1">RS232_A_TXD</text>
<text x="25.5" y="40.3">MAXA_C1-</text>
<text x="86.4" y="40.3">MAXA_C2-</text>
<text x="121.8" y="40.3">RS232_A_RTS</text>
<text x="86.4" y="45.4">MAXA_VS+</text>
<text x="121.8" y="45.4">RS232_A_CTS</text>
<text x="86.4" y="53">MAXA_VS-</text>
<text x="121.3" y="50.5">CONSOLE_DTR</text>
<text x="180" y="52" transform="rotate(-90 180 52)">MAXA_C1-</text>
<text x="195.2" y="52" transform="rotate(-90 195.2 52)">MAXA_C2-</text>
<text x="86.4" y="58.1">RS232_A_RXD</text>
<text x="121.3" y="58.1">CONSOLE_DTR</text>
<text x="86.4" y="63.2">RS232_A_CTS</text>
<text x="121.3" y="60.6">CONSOLE_DTR</text>
<text x="180" y="64.8" transform="rotate(-90 180 64.8)">MAXB_C1+</text>
<text x="195.2" y="64.8" transform="rotate(-90 195.2 64.8)">MAXB_C2+</text>
<text x="210.5" y="64.8" transform="rotate(-90 210.5 64.8)">MAXB_VS+</text>
<text x="225.7" y="64.8" transform="rotate(-90 225.7 64.8)">MAXB_VS-</text>
<text x="86.4" y="68.2">RS232_A_TXD</text>
<text x="86.4" y="73.3">RS232_A_RTS</text>
<text x="180" y="92.8" transform="rotate(-90 180 92.8)">MAXB_C1-</text>
<text x="195.2" y="92.8" transform="rotate(-90 195.2 92.8)">MAXB_C2-</text>
<text x="187.3" y="101.3">RS232_B_DCD</text>
<text x="189.3" y="106.3">RS232_B_RI</text>
<text x="25.3" y="122.8">MAXB_C1+</text>
<text x="86.4" y="122.8">MAXB_C2+</text>
<text x="25.3" y="130.5">MAXB_C1-</text>
<text x="86.4" y="130.5">MAXB_C2-</text>
<text x="86.4" y="135.5">MAXB_VS+</text>
<text x="123.2" y="133">RS232_B_RI</text>
<text x="86.4" y="143.2">MAXB_VS-</text>
<text x="121.3" y="140.6">RS232_B_DCD</text>
<text x="123.3" y="143.2">MODEM_DTR</text>
<text x="86.4" y="148.2">RS232_B_TXD</text>
<text x="86.4" y="153.3">RS232_B_RTS</text>
<text x="121.7" y="155.9">RS232_B_CTS</text>
<text x="123.3" y="150.8">MODEM_DTR</text>
<text x="86.4" y="158.4">RS232_B_RXD</text>
<text x="121.7" y="160.9">RS232_B_RTS</text>
<text x="86.4" y="163.5">RS232_B_CTS</text>
<text x="121.4" y="166">RS232_B_RXD</text>
<text x="121.7" y="171.1">RS232_B_TXD</text>
</g>
<g font-size="1.8" fill="#0000c2">
<text x="20.3" y="188.6">RS-232</text>
<text x="20.3" y="190.7">Ch</text>
<text x="23.9" y="190.7">A console:</text>
<text x="29.2" y="188.6">level</text>
<text x="34.8" y="188.6">stages</text>
<text x="35.3" y="190.7">DB-25</text>
<text x="42.2" y="188.6">(griffin.yml</text>
<text x="43" y="190.7">female</text>
<text x="50.5" y="190.7">wired</text>
<text x="53.9" y="188.6">interfaces,</text>
<text x="56.7" y="190.7">DCE;</text>
<text x="62.1" y="190.7">terminal</text>
<text x="65.1" y="188.6">RS-232</text>
<text x="71.2" y="190.7">TXD (2)</text>
<text x="73.9" y="188.6">level</text>
<text x="79.6" y="188.6">stage).</text>
<text x="79.9" y="190.7">and</text>
<text x="84.5" y="190.7">RTS (4)</text>
<text x="93.2" y="190.7">are</text>
<text x="97.4" y="190.7">received,</text>
<text x="107" y="190.7">TXDA and</text>
<text x="117.3" y="190.7">~RTS_A</text>
<text x="20.3" y="192.7">drive</text>
<text x="20.3" y="194.8">Ch</text>
<text x="20.3" y="196.8">DCD (8)</text>
<text x="23.9" y="194.8">B</text>
<text x="26.1" y="192.7">pins</text>
<text x="26.4" y="194.8">modem:</text>
<text x="29.4" y="196.8">and</text>
<text x="31.2" y="192.7">3</text>
<text x="33.6" y="192.7">(RXD)</text>
<text x="34" y="196.8">RI</text>
<text x="34.9" y="194.8">DB-25</text>
<text x="37" y="196.8">(22)</text>
<text x="40.2" y="192.7">and</text>
<text x="42.3" y="196.8">through</text>
<text x="42.6" y="194.8">male</text>
<text x="44.8" y="192.7">5</text>
<text x="47.2" y="192.7">(CTS);</text>
<text x="48.4" y="194.8">wired</text>
<text x="50.7" y="196.8">the</text>
<text x="54.1" y="192.7">DSR (6)</text>
<text x="54.5" y="194.8">DTE; TXDB -&gt;</text>
<text x="54.9" y="196.8">75189</text>
<text x="62.1" y="196.8">to</text>
<text x="63.1" y="192.7">and</text>
<text x="65.1" y="196.8">IP4/IP5</text>
<text x="67.7" y="192.7">DCD (8)</text>
<text x="69.9" y="194.8">2,</text>
<text x="72.8" y="194.8">3</text>
<text x="73.8" y="196.8">(unused</text>
<text x="75.2" y="194.8">-&gt;</text>
<text x="76.8" y="192.7">strapped</text>
<text x="79.5" y="194.8">RXDB,</text>
<text x="82.5" y="196.8">75189</text>
<text x="86.2" y="192.7">to</text>
<text x="86.3" y="194.8">~RTS_B -&gt;</text>
<text x="89.2" y="192.7">the</text>
<text x="89.8" y="196.8">inputs</text>
<text x="93.3" y="192.7">terminal</text>
<text x="96.7" y="196.8">grounded);</text>
<text x="98.4" y="194.8">4,</text>
<text x="102.4" y="192.7">DTR (20).</text>
<text x="103.8" y="194.8">-&gt;</text>
<text x="108.1" y="194.8">~CTS_B,</text>
<text x="108.1" y="196.8">DTR (20)</text>
<text x="118.1" y="196.8">strapped</text>
<text x="127.5" y="196.8">to</text>
<text x="130.5" y="196.8">DSR (6).</text>
<text x="20.3" y="198.9">Local</text>
<text x="20.3" y="200.9">The</text>
<text x="20.3" y="203">idle</text>
<text x="24.7" y="200.9">TTL headers</text>
<text x="25" y="203">when</text>
<text x="26.6" y="198.9">net</text>
<text x="30.7" y="198.9">names</text>
<text x="30.9" y="203">the</text>
<text x="35" y="203">level</text>
<text x="37.4" y="200.9">share</text>
<text x="38" y="198.9">follow</text>
<text x="40.7" y="203">stages</text>
<text x="43.8" y="200.9">these</text>
<text x="44.8" y="198.9">the</text>
<text x="48" y="203">are</text>
<text x="49" y="198.9">DB-25</text>
<text x="50.1" y="200.9">nets</text>
<text x="52.2" y="203">unstuffed.</text>
<text x="55.2" y="200.9">(io</text>
<text x="56.7" y="198.9">pin</text>
<text x="59" y="200.9">sheet,</text>
<text x="60.7" y="198.9">signal</text>
<text x="64" y="203">No</text>
<text x="65.9" y="200.9">1k</text>
<text x="67.7" y="198.9">(DTE-referenced).</text>
<text x="67.7" y="203">isolation</text>
<text x="69.3" y="200.9">series);</text>
<text x="77.1" y="203">jumpers.</text>
<text x="77.5" y="200.9">10k</text>
<text x="82.1" y="200.9">pull-ups</text>
<text x="87.3" y="198.9">Pin</text>
<text x="91.5" y="198.9">7</text>
<text x="91.8" y="200.9">hold</text>
<text x="93.9" y="198.9">signal</text>
<text x="97.1" y="200.9">RXD,</text>
<text x="100.8" y="198.9">ground.</text>
<text x="102.6" y="200.9">~CTS, DCD_B and</text>
<text x="120.6" y="200.9">RI_B</text>
</g>
</svg>
